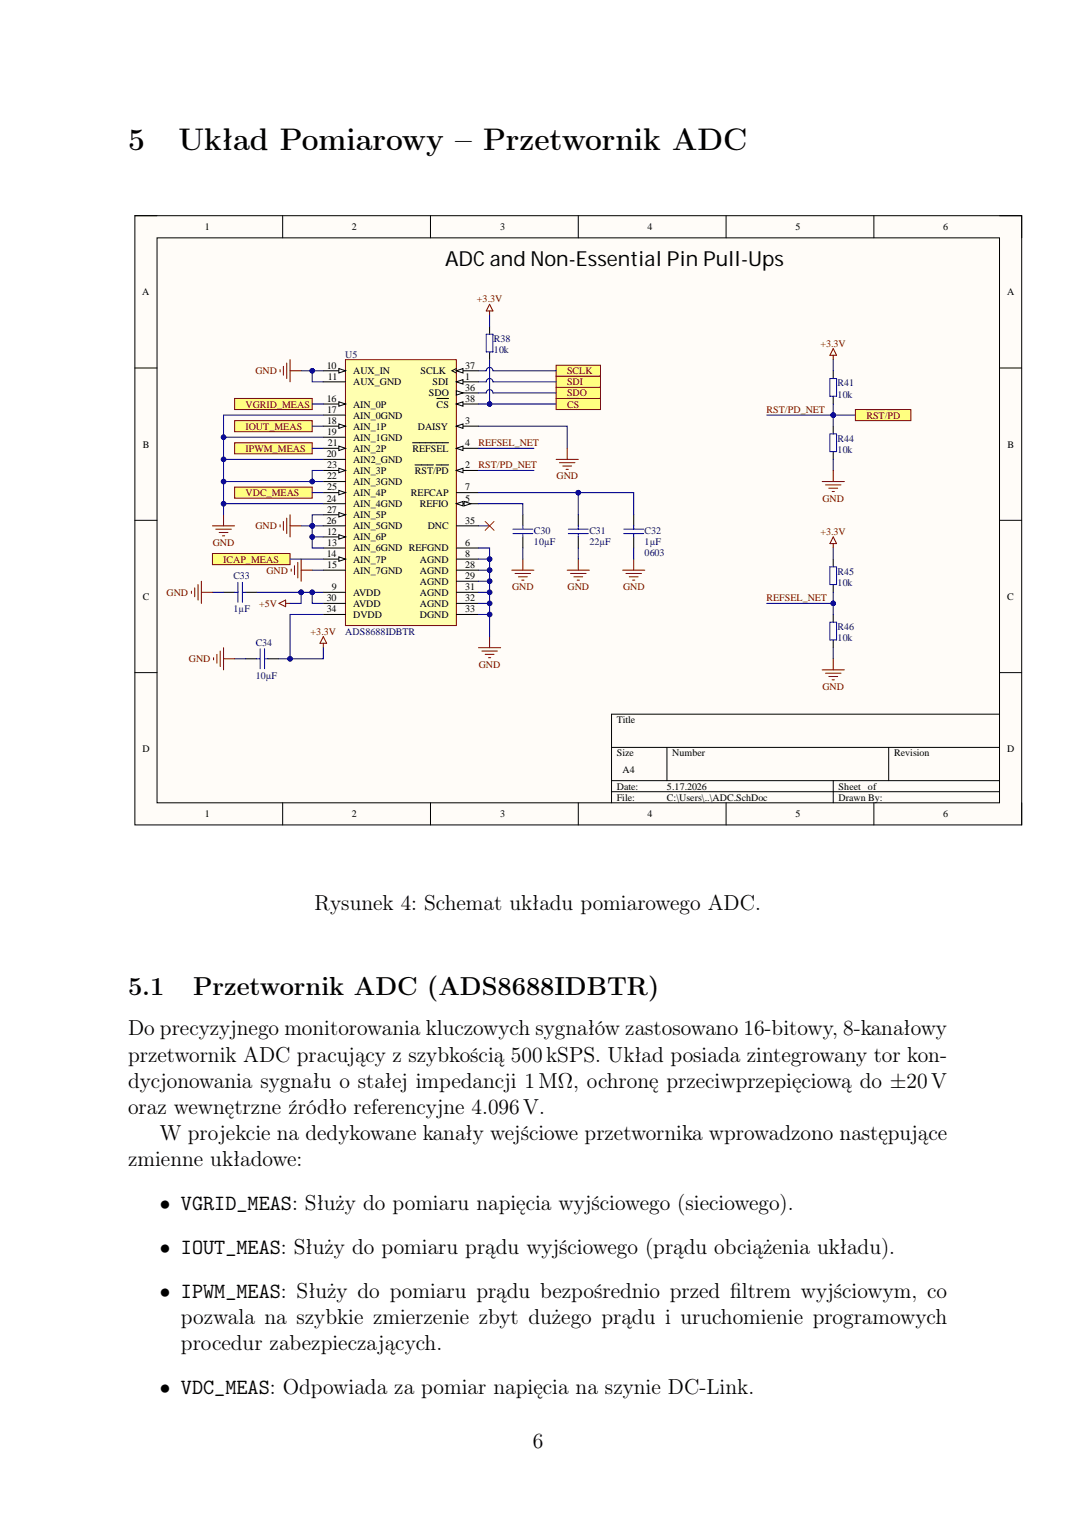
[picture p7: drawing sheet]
<svg xmlns="http://www.w3.org/2000/svg" width="210mm" height="297mm" viewBox="0 0 210 297" stroke-linecap="round" stroke-linejoin="round" font-family="sans-serif">
<path d="M26.3 42.1h173.1v118.9h-173.1z" fill-rule="evenodd" fill="#fffcf8"/>
<path d="M26.3 42.1h173.1v118.9h-173.1z" fill="none" stroke="#000" stroke-width=".2"/>
<path d="M30.6 46.4h164.5v110.3h-164.5z" fill-rule="evenodd" fill="#fffcf8"/>
<g fill="none" stroke="#000" stroke-width=".2">
<path d="M26.3 42.1h4.3M30.6 46.4h164.5v110.3h-164.5zM55.2 42.1v4.3M84 42.1v4.3M112.9 42.1v4.3M141.7 42.1v4.3M170.6 42.1v4.3M195.1 42.1h4.3v4.3M26.3 71.8h4.3M195.1 71.8h4.3M26.3 101.5h4.3M195.1 101.5h4.3"/>
<path d="M26.3 131.3h4.3M195.1 131.3h4.3M195.1 139.4h-75.7v17.3M55.2 156.7v4.3M84 156.7v4.3M112.9 156.7v4.3M119.4 145.8h75.7M119.4 152.3h75.7M119.4 154.5h75.7M130.2 145.8v6.5M141.7 156.7v4.3M162.6 152.3v4.4"/>
<path d="M170.6 156.7v4.3M173.4 145.8v6.5M199.4 156.7v4.3"/>
</g>
<path d="M67.4 70.2h21.7v51.9h-21.7z" fill-rule="evenodd" fill="#ffffb0"/>
<path d="M67.4 70.2h21.7v51.9h-21.7z" fill="none" stroke="#800000" stroke-width=".2"/>
<path d="M89.1 74.5h4.3" fill="none" stroke="#000" stroke-width=".2"/>
<path d="M89.1 74.5l1.3-.4v.8z" fill="#f8fcff"/>
<path d="M89.1 74.5l1.3-.4v.8zM89.1 91.8h4.3" fill="none" stroke="#000" stroke-width=".2"/>
<path d="M89.1 91.8l1.3-.4v.8z" fill="#f8fcff"/>
<path d="M81 90.7h3.6M85.1 90.7h2.4M89.1 91.8l1.3-.4v.8zM89.1 83.2h4.3" fill="none" stroke="#000" stroke-width=".2"/>
<path d="M89.1 83.2l1.3-.5v.9z" fill="#f8fcff"/>
<path d="M89.1 83.2l1.3-.5v.9zM89.1 87.5h4.3" fill="none" stroke="#000" stroke-width=".2"/>
<path d="M89.1 87.5l1.3-.4v.8z" fill="#f8fcff"/>
<path d="M63.1 72.4h4.3M80.5 86.4h7M89.1 87.5l1.3-.4v.8zM89.1 98.3h4.3M89.1 96.1h4.3M63.1 115.6h4.3M89.1 106.9h4.3M89.1 109.1h4.3" fill="none" stroke="#000" stroke-width=".2"/>
<path d="M66.1 71.9l1.3 .5-1.3 .4z" fill="#f8fcff"/>
<path d="M63.1 74.5h4.3M66.1 71.9l1.3 .5-1.3 .4zM63.1 104.8h4.3" fill="none" stroke="#000" stroke-width=".2"/>
<path d="M66.1 104.3l1.3 .5-1.3 .4z" fill="#f8fcff"/>
<path d="M63.1 106.9h4.3M63.1 109.1h4.3M66.1 104.3l1.3 .5-1.3 .4z" fill="none" stroke="#000" stroke-width=".2"/>
<path d="M66.1 108.7l1.3 .4-1.3 .4z" fill="#f8fcff"/>
<path d="M63.1 78.8h4.3M63.1 111.3h4.3M66.1 108.7l1.3 .4-1.3 .4z" fill="none" stroke="#000" stroke-width=".2"/>
<path d="M66.1 78.4l1.3 .4-1.3 .5z" fill="#f8fcff"/>
<path d="M66.1 78.4l1.3 .4-1.3 .5zM63.1 81h4.3M63.1 83.2h4.3" fill="none" stroke="#000" stroke-width=".2"/>
<path d="M66.1 82.7l1.3 .5-1.3 .4z" fill="#f8fcff"/>
<path d="M63.1 85.3h4.3M63.1 89.6h4.3M63.1 87.5h4.3M66.1 82.7l1.3 .5-1.3 .4z" fill="none" stroke="#000" stroke-width=".2"/>
<path d="M66.1 87.1l1.3 .4-1.3 .4z" fill="#f8fcff"/>
<path d="M63.1 94h4.3M63.1 91.8h4.3M66.1 87.1l1.3 .4-1.3 .4z" fill="none" stroke="#000" stroke-width=".2"/>
<path d="M66.1 91.4l1.3 .4-1.3 .4z" fill="#f8fcff"/>
<path d="M63.1 98.3h4.3M63.1 96.1h4.3M66.1 91.4l1.3 .4-1.3 .4z" fill="none" stroke="#000" stroke-width=".2"/>
<path d="M66.1 95.7l1.3 .4-1.3 .5z" fill="#f8fcff"/>
<path d="M66.1 95.7l1.3 .4-1.3 .5zM63.1 102.6h4.3M63.1 100.5h4.3" fill="none" stroke="#000" stroke-width=".2"/>
<path d="M66.1 100l1.3 .5-1.3 .4z" fill="#f8fcff"/>
<path d="M89.1 76.7h4.3M63.1 117.7h4.3M63.1 119.9h4.3M66.1 100l1.3 .5-1.3 .4zM89.1 111.3h4.3M89.1 113.4h4.3M89.1 117.7h4.3M89.1 115.6h4.3M89.1 119.9h4.3M89.1 102.6h4.3" fill="none" stroke="#000" stroke-width=".2"/>
<path d="M89.1 76.2l1.3 .5-1.3 .4z" fill="#f8fcff"/>
<path d="M89.1 76.2l1.3 .5-1.3 .4zM89.1 72.4h4.3" fill="none" stroke="#000" stroke-width=".2"/>
<path d="M89.1 72.4l1.3-.5v.9z" fill="#f8fcff"/>
<path d="M89.1 72.4l1.3-.5v.9zM89.1 71.9l-.9 .5 .9 .4M89.1 78.8h4.3" fill="none" stroke="#000" stroke-width=".2"/>
<path d="M89.1 78.8l1.3-.4v.9z" fill="#f8fcff"/>
<path d="M85.3 77.8h2.2M89.1 78.8l1.3-.4v.9zM43.6 115.6h2.2M48 115.6h2.1M102 100.5v2.1M102 104.8v2.1M112.9 100.5v2.1M112.9 104.8v2.1M123.7 100.5v2.1M123.7 104.8v2.1M48 128.6h2.1M52.3 128.6h2.1" fill="none" stroke="#000" stroke-width=".2"/>
<g fill="none" stroke="#00f" stroke-width=".2">
<path d="M45.8 115.6h.6M46.4 113.6v3.9M47.3 115.6h.7M47.3 113.6v3.9M100.1 103.3h3.9M100.1 104.1h3.9M102 102.6v.7M102 104.1v.7M110.9 103.3h3.9M110.9 104.1h3.9M112.9 102.6v.7M112.9 104.1v.7"/>
<path d="M121.7 103.3h3.9M121.7 104.1h3.9M123.7 102.6v.7M123.7 104.1v.7M50.1 128.6h.7M50.8 126.6v3.9M51.6 128.6h.7M51.6 126.6v3.9"/>
</g>
<g fill="none" stroke="#800000" stroke-width=".2">
<path d="M99.9 111.3h4.3M100.5 111.9h3.1M101.2 112.6h1.7M101.8 113.2h.5M102 109.1v2.2M110.7 111.3h4.3M111.3 111.9h3.1M112 112.6h1.7M112.6 113.2h.5M112.9 109.1v2.2M121.5 111.3h4.3M122.2 111.9h3"/>
<path d="M122.8 112.6h1.7M123.5 113.2h.4M123.7 109.1v2.2"/>
</g>
<path d="M102 106.9v2.2M112.9 100.5v-4.4h10.8v4.4M112.9 106.9v2.2M123.7 106.9v2.2" fill="none" stroke="#000080" stroke-width=".2"/>
<circle cx="112.9" cy="96.1" r=".43" fill="#000080"/>
<g fill="none" stroke="#000080" stroke-width=".2">
<path d="M93.4 102.6h2.2M93.4 119.9h2.2"/>
<circle cx="112.9" cy="96.1" r=".43"/>
</g>
<path d="M94.7 101.7l1.7 1.8M96.4 101.7l-1.7 1.8" fill="none" stroke="#f00" stroke-width=".2"/>
<circle cx="95.6" cy="119.9" r=".43" fill="#000080"/>
<g fill="none" stroke="#000080" stroke-width=".2">
<path d="M93.4 117.7h2.2"/>
<circle cx="95.6" cy="119.9" r=".43"/>
</g>
<circle cx="95.6" cy="117.7" r=".43" fill="#000080"/>
<g fill="none" stroke="#000080" stroke-width=".2">
<path d="M93.4 115.6h2.2"/>
<circle cx="95.6" cy="117.7" r=".43"/>
</g>
<circle cx="95.6" cy="115.6" r=".43" fill="#000080"/>
<g fill="none" stroke="#000080" stroke-width=".2">
<path d="M93.4 113.4h2.2"/>
<circle cx="95.6" cy="115.6" r=".43"/>
</g>
<circle cx="95.6" cy="113.4" r=".43" fill="#000080"/>
<g fill="none" stroke="#000080" stroke-width=".2">
<path d="M93.4 111.3h2.2"/>
<circle cx="95.6" cy="113.4" r=".43"/>
</g>
<circle cx="95.6" cy="111.3" r=".43" fill="#000080"/>
<g fill="none" stroke="#000080" stroke-width=".2">
<path d="M93.4 109.1h2.2"/>
<circle cx="95.6" cy="111.3" r=".43"/>
</g>
<circle cx="95.6" cy="109.1" r=".43" fill="#000080"/>
<g fill="none" stroke="#000080" stroke-width=".2">
<path d="M93.4 106.9h2.2v17.3"/>
<circle cx="95.6" cy="109.1" r=".43"/>
</g>
<path d="M93.4 126.4h4.3M94 127h3.1M94.7 127.7h1.7M95.3 128.3h.5M95.6 124.2v2.2" fill="none" stroke="#800000" stroke-width=".2"/>
<circle cx="95.6" cy="109.1" r=".43" fill="#000080"/>
<circle cx="95.6" cy="109.1" r=".43" fill="none" stroke="#000080" stroke-width=".2"/>
<circle cx="95.6" cy="111.3" r=".43" fill="#000080"/>
<circle cx="95.6" cy="111.3" r=".43" fill="none" stroke="#000080" stroke-width=".2"/>
<circle cx="95.6" cy="113.4" r=".43" fill="#000080"/>
<circle cx="95.6" cy="113.4" r=".43" fill="none" stroke="#000080" stroke-width=".2"/>
<circle cx="95.6" cy="115.6" r=".43" fill="#000080"/>
<circle cx="95.6" cy="115.6" r=".43" fill="none" stroke="#000080" stroke-width=".2"/>
<circle cx="95.6" cy="117.7" r=".43" fill="#000080"/>
<circle cx="95.6" cy="117.7" r=".43" fill="none" stroke="#000080" stroke-width=".2"/>
<circle cx="95.6" cy="119.9" r=".43" fill="#000080"/>
<g fill="none" stroke="#000080" stroke-width=".2">
<path d="M93.4 98.3h8.6v2.2M93.4 96.1h19.5"/>
<circle cx="95.6" cy="119.9" r=".43"/>
</g>
<circle cx="112.9" cy="96.1" r=".43" fill="#000080"/>
<g fill="none" stroke="#000080" stroke-width=".2">
<path d="M63.1 115.6h-2.2v2.1h2.2"/>
<circle cx="112.9" cy="96.1" r=".43"/>
</g>
<circle cx="60.9" cy="115.6" r=".43" fill="#000080"/>
<g fill="none" stroke="#000080" stroke-width=".2">
<path d="M41.5 115.6h2.1M162.6 115.6v4.3M162.6 106.9v2.2M45.8 128.6h2.2"/>
<circle cx="60.9" cy="115.6" r=".43"/>
</g>
<path d="M37.4 115.4v.4M38 114.7v1.7M38.7 114.1v3M39.3 113.4v4.3M39.3 115.6h2.2M162.6 104.8l.7 1.3h-1.3zM162.6 106.1v.8M41.7 128.3v.5M42.3 127.7v1.7M43 127v3.1M43.6 126.4v4.3M43.6 128.6h2.2" fill="none" stroke="#800000" stroke-width=".2"/>
<path d="M162.6 109.1v1.5M162.6 114.1v1.5M162.6 119.9v1.5M162.6 124.9v1.5" fill="none" stroke="#000" stroke-width=".2"/>
<path d="M162 110.6h1.3v3.5h-1.3zM162 121.4h1.3v3.5h-1.3z" fill="none" stroke="#00f" stroke-width=".2"/>
<circle cx="162.6" cy="117.7" r=".43" fill="#000080"/>
<g fill="none" stroke="#000080" stroke-width=".2">
<path d="M162.6 78.8v4.4M162.6 70.2v2.2M162.6 126.4v2.2"/>
<circle cx="162.6" cy="117.7" r=".43"/>
</g>
<path d="M162.6 69.3v.9M162.6 68l.7 1.3h-1.3zM160.5 130.7h4.3M161.1 131.4h3M161.8 132h1.7M162.4 132.7h.4M162.6 128.6v2.1" fill="none" stroke="#800000" stroke-width=".2"/>
<path d="M162.6 72.4v1.5M162.6 77.3v1.5M162.6 83.2v1.5M162.6 88.1v1.5" fill="none" stroke="#000" stroke-width=".2"/>
<path d="M162 73.9h1.3v3.4h-1.3zM162 84.7h1.3v3.4h-1.3z" fill="none" stroke="#00f" stroke-width=".2"/>
<circle cx="162.6" cy="81" r=".43" fill="#000080"/>
<g fill="none" stroke="#000080" stroke-width=".2">
<path d="M162.6 89.6v2.2M149.6 117.7h13"/>
<circle cx="162.6" cy="81" r=".43"/>
</g>
<path d="M160.5 94h4.3M161.1 94.6h3M161.8 95.3h1.7M162.4 95.9h.4M162.6 91.8v2.2" fill="none" stroke="#800000" stroke-width=".2"/>
<circle cx="162.6" cy="117.7" r=".43" fill="#000080"/>
<g fill="none" stroke="#000080" stroke-width=".2">
<path d="M149.6 81h13"/>
<circle cx="162.6" cy="117.7" r=".43"/>
</g>
<circle cx="162.6" cy="81" r=".43" fill="#000080"/>
<g fill="none" stroke="#000080" stroke-width=".2">
<path d="M93.4 87.5h10.8M93.4 91.8h10.8M162.6 81h4.3"/>
<circle cx="162.6" cy="81" r=".43"/>
</g>
<circle cx="162.6" cy="81" r=".43" fill="#000080"/>
<circle cx="162.6" cy="81" r=".43" fill="none" stroke="#000080" stroke-width=".2"/>
<path d="M166.9 79.9h10.9v2.2h-10.9z" fill-rule="evenodd" fill="#ffff80"/>
<path d="M166.9 79.9h10.9v2.2h-10.9zM169.1 79.9h3.6M173.2 79.9h2.5" fill="none" stroke="#800000" stroke-width=".2"/>
<path d="M108.5 71.3h8.7v2.1h-8.7z" fill-rule="evenodd" fill="#ffff80"/>
<path d="M108.5 71.3h8.7v2.1h-8.7z" fill="none" stroke="#800000" stroke-width=".2"/>
<path d="M108.5 73.4h8.7v2.2h-8.7z" fill-rule="evenodd" fill="#ffff80"/>
<path d="M108.5 73.4h8.7v2.2h-8.7z" fill="none" stroke="#800000" stroke-width=".2"/>
<path d="M108.5 75.6h8.7v2.2h-8.7z" fill-rule="evenodd" fill="#ffff80"/>
<path d="M108.5 75.6h8.7v2.2h-8.7z" fill="none" stroke="#800000" stroke-width=".2"/>
<path d="M108.5 77.8h8.7v2.1h-8.7z" fill-rule="evenodd" fill="#ffff80"/>
<path d="M108.5 77.8h8.7v2.1h-8.7zM110.7 77.8h2.3" fill="none" stroke="#800000" stroke-width=".2"/>
<path d="M45.8 86.4h15.1v2.2h-15.1z" fill-rule="evenodd" fill="#ffff80"/>
<path d="M45.8 86.4h15.1v2.2h-15.1z" fill="none" stroke="#800000" stroke-width=".2"/>
<path d="M45.8 82.1h15.1v2.1h-15.1z" fill-rule="evenodd" fill="#ffff80"/>
<path d="M45.8 82.1h15.1v2.1h-15.1z" fill="none" stroke="#800000" stroke-width=".2"/>
<path d="M45.8 77.8h15.1v2.1h-15.1z" fill-rule="evenodd" fill="#ffff80"/>
<path d="M45.8 77.8h15.1v2.1h-15.1z" fill="none" stroke="#800000" stroke-width=".2"/>
<path d="M45.8 95h15.1v2.2h-15.1z" fill-rule="evenodd" fill="#ffff80"/>
<path d="M45.8 95h15.1v2.2h-15.1zM41.5 102.6h4.3M42.1 103.3h3M42.8 103.9h1.7M43.4 104.6h.4M43.6 100.5v2.1" fill="none" stroke="#800000" stroke-width=".2"/>
<path d="M60.9 78.8h2.2M43.6 98.3h19.5M60.9 83.2h2.2M60.9 87.5h2.2M60.9 96.1h2.2" fill="none" stroke="#000080" stroke-width=".2"/>
<circle cx="43.6" cy="98.3" r=".43" fill="#000080"/>
<g fill="none" stroke="#000080" stroke-width=".2">
<path d="M43.6 94h19.5"/>
<circle cx="43.6" cy="98.3" r=".43"/>
</g>
<circle cx="43.6" cy="94" r=".43" fill="#000080"/>
<circle cx="43.6" cy="94" r=".43" fill="none" stroke="#000080" stroke-width=".2"/>
<circle cx="60.9" cy="94" r=".43" fill="#000080"/>
<g fill="none" stroke="#000080" stroke-width=".2">
<path d="M43.6 89.6h19.5"/>
<circle cx="60.9" cy="94" r=".43"/>
</g>
<circle cx="43.6" cy="89.6" r=".43" fill="#000080"/>
<g fill="none" stroke="#000080" stroke-width=".2">
<path d="M43.6 85.3h19.5"/>
<circle cx="43.6" cy="89.6" r=".43"/>
</g>
<circle cx="43.6" cy="85.3" r=".43" fill="#000080"/>
<g fill="none" stroke="#000080" stroke-width=".2">
<path d="M63.1 81h-19.5v19.5"/>
<circle cx="43.6" cy="85.3" r=".43"/>
</g>
<circle cx="43.6" cy="98.3" r=".43" fill="#000080"/>
<circle cx="43.6" cy="98.3" r=".43" fill="none" stroke="#000080" stroke-width=".2"/>
<circle cx="43.6" cy="94" r=".43" fill="#000080"/>
<circle cx="43.6" cy="94" r=".43" fill="none" stroke="#000080" stroke-width=".2"/>
<circle cx="43.6" cy="89.6" r=".43" fill="#000080"/>
<circle cx="43.6" cy="89.6" r=".43" fill="none" stroke="#000080" stroke-width=".2"/>
<circle cx="43.6" cy="85.3" r=".43" fill="#000080"/>
<g fill="none" stroke="#000080" stroke-width=".2">
<path d="M60.9 102.6h2.2"/>
<circle cx="43.6" cy="85.3" r=".43"/>
</g>
<circle cx="60.9" cy="102.6" r=".43" fill="#000080"/>
<g fill="none" stroke="#000080" stroke-width=".2">
<path d="M60.9 104.8h2.2"/>
<circle cx="60.9" cy="102.6" r=".43"/>
</g>
<circle cx="60.9" cy="104.8" r=".43" fill="#000080"/>
<g fill="none" stroke="#000080" stroke-width=".2">
<path d="M93.4 83.2h17.3v4.3M63.1 119.9h-6.5v8.7h6.5v-2.2"/>
<circle cx="60.9" cy="104.8" r=".43"/>
</g>
<path d="M108.5 89.6h4.4M109.2 90.3h3M109.8 90.9h1.8M110.5 91.6h.4M110.7 87.5v2.1M54.4 117.7l1.3-.6v1.3zM55.7 117.7h.9M63.1 124.2l.6 1.3h-1.2zM63.1 125.5v.9" fill="none" stroke="#800000" stroke-width=".2"/>
<circle cx="56.6" cy="128.6" r=".43" fill="#000080"/>
<g fill="none" stroke="#000080" stroke-width=".2">
<path d="M54.4 128.6h2.2"/>
<circle cx="56.6" cy="128.6" r=".43"/>
</g>
<circle cx="56.6" cy="128.6" r=".43" fill="#000080"/>
<g fill="none" stroke="#000080" stroke-width=".2">
<path d="M63.1 72.4h-2.2v2.1h2.2M95.6 61.5v2.2"/>
<circle cx="56.6" cy="128.6" r=".43"/>
</g>
<path d="M95.6 63.7v1.5M95.6 68.7v1.5" fill="none" stroke="#000" stroke-width=".2"/>
<path d="M94.9 65.2h1.3v3.5h-1.3z" fill="none" stroke="#00f" stroke-width=".2"/>
<path d="M95.6 59.4l.6 1.3h-1.3zM95.6 60.7v.8" fill="none" stroke="#800000" stroke-width=".2"/>
<circle cx="60.9" cy="72.4" r=".43" fill="#000080"/>
<g fill="none" stroke="#000080" stroke-width=".2">
<path d="M58.8 72.4h2.1"/>
<circle cx="60.9" cy="72.4" r=".43"/>
</g>
<circle cx="60.9" cy="72.4" r=".43" fill="#000080"/>
<g fill="none" stroke="#000080" stroke-width=".2">
<path d="M58.8 102.6h2.1"/>
<circle cx="60.9" cy="72.4" r=".43"/>
</g>
<path d="M54.7 72.1v.5M55.3 71.5v1.7M56 70.8v3.1M56.6 70.2v4.3M56.6 72.4h2.2" fill="none" stroke="#800000" stroke-width=".2"/>
<circle cx="60.9" cy="102.6" r=".43" fill="#000080"/>
<g fill="none" stroke="#000080" stroke-width=".2">
<path d="M95.6 70.2v8.6"/>
<circle cx="60.9" cy="102.6" r=".43"/>
</g>
<path d="M54.7 102.4v.4M55.3 101.7v1.8M56 101.1v3M56.6 100.5v4.3M56.6 102.6h2.2" fill="none" stroke="#800000" stroke-width=".2"/>
<circle cx="95.6" cy="78.8" r=".43" fill="#000080"/>
<g fill="none" stroke="#000080" stroke-width=".2">
<path d="M63.1 100.5h-2.2v6.4h2.2"/>
<circle cx="95.6" cy="78.8" r=".43"/>
</g>
<circle cx="60.9" cy="104.8" r=".43" fill="#000080"/>
<circle cx="60.9" cy="104.8" r=".43" fill="none" stroke="#000080" stroke-width=".2"/>
<circle cx="60.9" cy="102.6" r=".43" fill="#000080"/>
<circle cx="60.9" cy="102.6" r=".43" fill="none" stroke="#000080" stroke-width=".2"/>
<path d="M41.5 108h15.1v2.2h-15.1z" fill-rule="evenodd" fill="#ffff80"/>
<path d="M41.5 108h15.1v2.2h-15.1z" fill="none" stroke="#800000" stroke-width=".2"/>
<path d="M58.8 115.6v2.1h-2.2" fill="none" stroke="#000080" stroke-width=".2"/>
<circle cx="58.8" cy="115.6" r=".43" fill="#000080"/>
<g fill="none" stroke="#000080" stroke-width=".2">
<path d="M58.8 115.6h2.1M60.9 111.3h2.2"/>
<circle cx="58.8" cy="115.6" r=".43"/>
</g>
<path d="M56.8 111v.5M57.5 110.4v1.7M58.1 109.7v3.1M58.8 109.1v4.3M58.8 111.3h2.1" fill="none" stroke="#800000" stroke-width=".2"/>
<circle cx="60.9" cy="115.6" r=".43" fill="#000080"/>
<circle cx="60.9" cy="115.6" r=".43" fill="none" stroke="#000080" stroke-width=".2"/>
<circle cx="58.8" cy="115.6" r=".43" fill="#000080"/>
<g fill="none" stroke="#000080" stroke-width=".2">
<path d="M50.1 115.6h8.7"/>
<circle cx="58.8" cy="115.6" r=".43"/>
</g>
<circle cx="58.8" cy="115.6" r=".43" fill="#000080"/>
<g fill="none" stroke="#000080" stroke-width=".2">
<path d="M63.1 91.8h-2.2v2.2M56.6 109.1h6.5"/>
<circle cx="58.8" cy="115.6" r=".43"/>
</g>
<circle cx="60.9" cy="94" r=".43" fill="#000080"/>
<g fill="none" stroke="#000080" stroke-width=".2">
<path d="M93.4 72.4h1.5a.65 .65 0 0 1 .7-.7 .65 .65 0 0 1 .6 .7h12.3M93.4 74.5h1.5a.65 .65 0 0 1 .7-.6 .65 .65 0 0 1 .6 .6h12.3M93.4 76.7h1.5a.65 .65 0 0 1 .7-.7 .65 .65 0 0 1 .6 .7h12.3M93.4 78.8h15.1"/>
<circle cx="60.9" cy="94" r=".43"/>
</g>
<circle cx="95.6" cy="78.8" r=".43" fill="#000080"/>
<circle cx="95.6" cy="78.8" r=".43" fill="none" stroke="#000080" stroke-width=".2"/>
<g font-size="6.1">
<text x="25" y="29.2">5</text>
<text x="34.8" y="29.2">Układ Pomiarowy – Przetwornik ADC</text>
</g>
<g font-size="5.1">
<text x="25" y="194.2">5.1</text>
<text x="37.7" y="194.2">Przetwornik ADC (ADS8688IDBTR)</text>
</g>
<g font-size="4.2">
<text x="61.4" y="177.5">Rysunek 4: Schemat układu pomiarowego ADC.</text>
<text x="25" y="202.1">Do precyzyjnego monitorowania kluczowych sygnałów zastosowano 16-bitowy, 8-kanałowy</text>
<text x="25" y="207.1">przetwornik ADC pracujący z szybkością 500kSPS. Układ posiada zintegrowany tor kon-</text>
<text x="25" y="212.2">dycjonowania sygnału o stałej impedancji 1MΩ, ochronę przeciwprzepięciową do ±20V</text>
<text x="25" y="217.3">oraz wewnętrzne źródło referencyjne 4.096V.</text>
<text x="25" y="227.5">zmienne układowe:</text>
<text x="31.2" y="222.4">W projekcie na dedykowane kanały wejściowe przetwornika wprowadzono następujące</text>
<text x="31.2" y="236.1">• VGRID_MEAS: Służy do pomiaru napięcia wyjściowego (sieciowego).</text>
<text x="31.2" y="244.6">• IOUT_MEAS: Służy do pomiaru prądu wyjściowego (prądu obciążenia układu).</text>
<text x="31.2" y="253.2">• IPWM_MEAS: Służy do pomiaru prądu bezpośrednio przed f</text>
<text x="142.5" y="253.2">iltrem wyjściowym, co</text>
<text x="35.3" y="258.3">pozwala na szybkie zmierzenie zbyt dużego prądu i uruchomienie programowych</text>
<text x="35.3" y="263.4">procedur zabezpieczających.</text>
<text x="31.2" y="272">• VDC_MEAS: Odpowiada za pomiar napięcia na szynie DC-Link.</text>
<text x="104" y="282.5">6</text>
</g>
<text font-size="4.1" x="86.9" y="52">ADC and Non-Essential Pin Pull-Ups</text>
<g font-size="2">
<text x="40" y="44.9">1</text>
<text x="68.7" y="44.9">2</text>
<text x="97.6" y="44.9">3</text>
<text x="126.4" y="44.9">4</text>
<text x="155.3" y="44.9">5</text>
<text x="184.1" y="44.9">6</text>
<text x="27.8" y="57.6">A</text>
<text x="196.5" y="57.6">A</text>
<text x="63.8" y="71.9">10</text>
<text x="90.8" y="71.9">37</text>
<text x="64" y="74.1">11</text>
<text x="68.9" y="73">AUX_IN</text>
<text x="68.9" y="75.2">AUX_GND</text>
<text x="82.1" y="73">SCLK</text>
<text x="83.7" y="77.3">SDO</text>
<text x="84.4" y="75.2">SDI</text>
<text x="90.8" y="74.1">1</text>
<text x="90.8" y="76.3">36</text>
<text x="63.8" y="78.4">16</text>
<text x="63.8" y="80.6">17</text>
<text x="63.8" y="82.7">18</text>
<text x="68.9" y="79.5">AIN_0P</text>
<text x="68.9" y="81.7">AIN_0GND</text>
<text x="68.9" y="83.8">AIN_1P</text>
<text x="81.6" y="83.8">DAISY</text>
<text x="85.2" y="79.5">CS</text>
<text x="90.8" y="82.7">3</text>
<text x="90.8" y="78.4">38</text>
<text x="27.9" y="87.3">B</text>
<text x="63.8" y="89.2">20</text>
<text x="63.8" y="84.9">19</text>
<text x="64" y="87.1">21</text>
<text x="68.9" y="86">AIN_1GND</text>
<text x="68.9" y="88.1">AIN_2P</text>
<text x="80.5" y="88.1">REFSEL</text>
<text x="90.8" y="87.1">4</text>
<text x="196.6" y="87.3">B</text>
<text x="63.8" y="93.5">22</text>
<text x="63.9" y="91.4">23</text>
<text x="63.9" y="95.7">25</text>
<text x="68.9" y="90.3">AIN2_GND</text>
<text x="68.9" y="94.7">AIN_3GND</text>
<text x="68.9" y="92.5">AIN_3P</text>
<text x="81" y="92.5">RST/PD</text>
<text x="90.8" y="91.4">2</text>
<text x="90.8" y="95.7">7</text>
<text x="63.8" y="97.9">24</text>
<text x="63.8" y="100.1">27</text>
<text x="68.9" y="99">AIN_4GND</text>
<text x="68.9" y="96.8">AIN_4P</text>
<text x="68.9" y="101.1">AIN_5P</text>
<text x="80.2" y="96.8">REFCAP</text>
<text x="82" y="99">REFIO</text>
<text x="90.8" y="97.9">5</text>
<text x="63.8" y="102.2">26</text>
<text x="63.8" y="104.4">12</text>
<text x="63.9" y="106.5">13</text>
<text x="68.9" y="105.5">AIN_6P</text>
<text x="68.9" y="107.6">AIN_6GND REFGND</text>
<text x="68.9" y="103.3">AIN_5GND</text>
<text x="83.5" y="103.3">DNC</text>
<text x="90.8" y="106.5">6</text>
<text x="90.8" y="102.2">35</text>
<text x="63.8" y="108.7">14</text>
<text x="63.9" y="110.9">15</text>
<text x="68.9" y="109.8">AIN_7P</text>
<text x="68.9" y="111.9">AIN_7GND</text>
<text x="82" y="109.8">AGND</text>
<text x="82" y="111.9">AGND</text>
<text x="90.8" y="108.7">8</text>
<text x="90.8" y="110.9">28</text>
<text x="90.8" y="113">29</text>
<text x="27.9" y="117.1">C</text>
<text x="63.8" y="117.3">30</text>
<text x="63.8" y="119.5">34</text>
<text x="64.8" y="115.2">9</text>
<text x="68.9" y="116.3">AVDD</text>
<text x="68.9" y="118.4">AVDD</text>
<text x="82" y="114.1">AGND</text>
<text x="82" y="116.3">AGND</text>
<text x="82" y="118.4">AGND</text>
<text x="90.8" y="115.2">31</text>
<text x="90.8" y="117.3">32</text>
<text x="90.8" y="119.5">33</text>
<text x="196.6" y="117.1">C</text>
<text x="68.9" y="120.6">DVDD</text>
<text x="82" y="120.6">DGND</text>
<text x="120.4" y="141.1">Title</text>
<text x="27.8" y="146.8">D</text>
<text x="120.4" y="147.6">Size</text>
<text x="131.2" y="147.6">Number</text>
<text x="174.5" y="147.6">Revision</text>
<text x="196.5" y="146.8">D</text>
<text x="120.4" y="154.1">Date:</text>
<text x="121.5" y="150.9">A4</text>
<text x="130.2" y="154.1">5.17.2026</text>
<text x="163.7" y="154.1">Sheet of</text>
<text x="40" y="159.5">1</text>
<text x="68.7" y="159.5">2</text>
<text x="97.6" y="159.5">3</text>
<text x="120.4" y="156.2">File:</text>
<text x="126.4" y="159.5">4</text>
<text x="130.2" y="156.2">C:\Users\..\ADC.SchDoc</text>
<text x="155.3" y="159.5">5</text>
<text x="163.7" y="156.2">Drawn By:</text>
<text x="184.1" y="159.5">6</text>
</g>
<g font-size="2" fill="#800000">
<text x="93.1" y="59">+3.3V</text>
<text x="160.1" y="67.6">+3.3V</text>
<text x="49.8" y="73">GND</text>
<text x="110.7" y="73">SCLK</text>
<text x="110.7" y="75.2">SDI</text>
<text x="110.7" y="77.3">SDO</text>
<text x="47.9" y="83.8">IOUT_MEAS</text>
<text x="47.9" y="79.5">VGRID_MEAS</text>
<text x="110.7" y="79.5">CS</text>
<text x="149.6" y="80.6">RST/PD_NET</text>
<text x="169.1" y="81.7">RST/PD</text>
<text x="47.9" y="88.1">IPWM_MEAS</text>
<text x="93.4" y="87.1">REFSEL_NET</text>
<text x="93.4" y="91.4">RST/PD_NET</text>
<text x="108.6" y="93.5">GND</text>
<text x="47.9" y="96.8">VDC_MEAS</text>
<text x="160.5" y="97.9">GND</text>
<text x="41.5" y="106.5">GND</text>
<text x="49.8" y="103.3">GND</text>
<text x="160.1" y="104.4">+3.3V</text>
<text x="43.6" y="109.8">ICAP_MEAS</text>
<text x="52" y="111.9">GND</text>
<text x="32.5" y="116.3">GND</text>
<text x="50.6" y="118.4">+5V</text>
<text x="100" y="115.2">GND</text>
<text x="110.8" y="115.2">GND</text>
<text x="121.6" y="115.2">GND</text>
<text x="149.6" y="117.3">REFSEL_NET</text>
<text x="60.6" y="123.8">+3.3V</text>
<text x="36.9" y="129.2">GND</text>
<text x="93.4" y="130.3">GND</text>
<text x="160.5" y="134.6">GND</text>
</g>
<g font-size="2" fill="#000080">
<text x="67.4" y="69.8">U5</text>
<text x="96.4" y="68.9">10k</text>
<text x="96.4" y="66.8">R38</text>
<text x="163.5" y="77.6">10k</text>
<text x="163.5" y="75.4">R41</text>
<text x="163.5" y="88.4">10k</text>
<text x="163.5" y="86.2">R44</text>
<text x="104.2" y="106.3">10µF</text>
<text x="104.2" y="104.2">C30</text>
<text x="115" y="106.3">22µF</text>
<text x="115" y="104.2">C31</text>
<text x="125.8" y="106.3">1µF</text>
<text x="125.8" y="104.2">C32</text>
<text x="45.5" y="113">C33</text>
<text x="125.8" y="108.5">0603</text>
<text x="163.5" y="112.2">R45</text>
<text x="45.5" y="119.5">1µF</text>
<text x="163.5" y="114.3">10k</text>
<text x="49.9" y="126">C34</text>
<text x="67.4" y="123.8">ADS8688IDBTR</text>
<text x="163.5" y="125.1">10k</text>
<text x="163.5" y="122.9">R46</text>
<text x="49.9" y="132.4">10µF</text>
</g>
<text font-size=".8" x="88.5" y="98.5">PIU505</text>
</svg>
